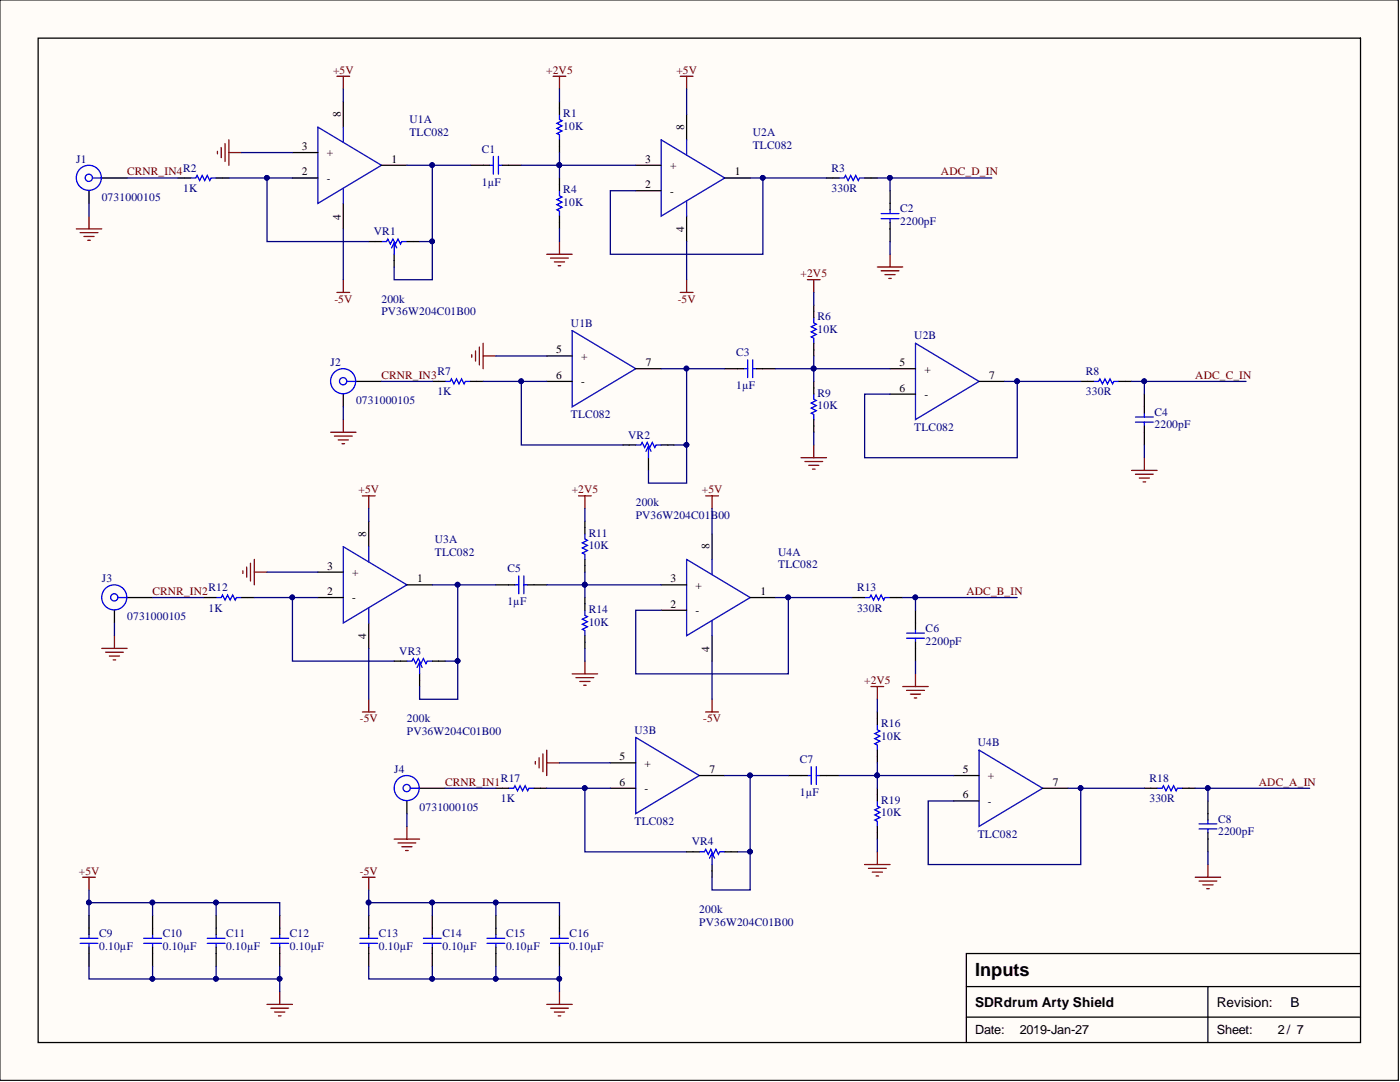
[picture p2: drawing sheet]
<svg xmlns="http://www.w3.org/2000/svg" width="279mm" height="216mm" viewBox="0 0 279 216" stroke-linecap="round" stroke-linejoin="round" font-family="sans-serif">
<path d="M0 0h279.1v215.6h-279.1z" fill="#fffcf8" stroke="#000" stroke-width=".2"/>
<g fill="none" stroke="#000" stroke-width=".25">
<path d="M7.6 7.6h263.9v200.4h-263.9zM17.8 38.1v2.5M20.3 35.5h5.1M35.5 35.5h2.6M43.1 35.5h2.6M58.4 35.5h5M58.4 30.4h5M68.5 20.3v5.1M76.1 33h5.1M93.9 33h3.8M100.2 33h3.8M111.7 20.3v2.5"/>
<path d="M111.7 27.9v2.5M111.7 35.5v2.6M126.9 33h5.1M126.9 38.1h5.1M137 22.8v5.1M144.6 35.5h5.1M164.9 35.5h2.6M172.6 35.5h2.5M177.6 38.1v3.8M68.5 40.6v5.1M73.6 48.2h2.5M78.7 50.7v2.6"/>
<path d="M81.2 48.2h2.5M111.7 43.1v2.6M137 43.1v5.1M177.6 44.4v3.8M68.5 78.6v2.6M71.1 76.1h5M86.3 76.1h2.5M93.9 76.1h2.5M109.1 76.1h5.1M109.1 71h5.1M126.9 73.6h5.1M144.6 73.6h3.8"/>
<path d="M151 73.6h3.8M162.4 60.9v2.5M162.4 68.5v2.5M162.4 76.1v2.5M177.6 73.6h5.1M177.6 78.6h5.1M195.4 76.1h5.1M215.7 76.1h2.5M223.3 76.1h2.5M228.4 78.6v3.8M124.3 88.8h2.6M129.4 91.3v2.6"/>
<path d="M132 88.8h2.5M162.4 83.7v2.6M228.4 85v3.8M25.4 119.2h5.1M40.6 119.2h2.5M48.2 119.2h2.6M63.4 119.2h5.1M63.4 114.2h5.1M73.6 104v5.1M81.2 116.7h5.1M99 116.7h3.8M105.3 116.7h3.8"/>
<path d="M116.7 104v2.5M116.7 111.6v2.6M116.7 119.2v2.6M132 116.7h5M142.1 106.5v5.1M149.7 119.2h5.1M170 119.2h2.6M177.6 119.2h2.6M22.8 121.8v2.5M73.6 124.3v5.1M78.7 131.9h2.5M83.7 134.5v2.5"/>
<path d="M86.3 131.9h2.5M116.7 126.8v2.6M132 121.8h5M142.1 126.8v5.1M182.7 121.8v3.8M182.7 128.1v3.8M81.2 159.8v2.6M83.7 157.3h5.1M99 157.3h2.5M106.6 157.3h2.5M121.8 157.3h5.1M121.8 152.2h5.1"/>
<path d="M139.6 154.8h5M157.3 154.8h3.8M163.7 154.8h3.8M175.1 142.1v2.5M175.1 149.7v2.5M175.1 157.3v2.5M190.3 154.8h5.1M190.3 159.8h5.1M208.1 157.3h5.1M228.4 157.3h2.5M236 157.3h2.5M241.1 159.8v3.8"/>
<path d="M137 170h2.6M142.1 172.5v2.5M144.6 170h2.6M175.1 164.9v2.5M241.1 166.2v3.8M17.8 182.7v3.8M17.8 189v3.8M30.5 182.7v3.8M30.5 189v3.8M43.1 182.7v3.8M43.1 189v3.8M55.8 182.7v3.8"/>
<path d="M55.8 189v3.8M73.6 182.7v3.8M73.6 189v3.8M86.3 182.7v3.8M86.3 189v3.8M99 182.7v3.8M99 189v3.8M111.7 182.7v3.8M111.7 189v3.8M192.9 196.9h78.6M241.1 196.9v11.1M271.5 190.3h-78.6v17.7"/>
<path d="M192.9 203h78.6"/>
</g>
<g fill="none" stroke="#00f" stroke-width=".25">
<path d="M18.5 35.5h1.8M38.1 35.5h1l.2-.5 .5 1 .5-1 .6 1 .5-1 .5 1 .2-.5h1M97.7 33h.8M98.5 31.2v3.6M99.5 33h.7M99.5 31.2v3.6M111.7 22.8v1l.5 .3-1.1 .5 1.1 .5-1.1 .5 1.1 .5-1.1 .5 .6 .3v1M111.7 38.1v1l.5 .2-1.1 .5 1.1 .5-1.1 .5 1.1 .6-1.1 .5 .6 .2v1M167.5 35.5h1l.2-.5 .6 1 .5-1 .5 1 .5-1 .5 1 .2-.5h1.1M76.1 48.2h1l.3-.5 .5 1 .5-1 .5 1 .5-1 .5 1 .3-.5h1M78.7 48.5v2.2M78.7 48.5l.5 1"/>
<path d="M78.7 48.5l-.5 1M175.9 43.6h3.5M175.9 42.6h3.5M177.6 41.9v.7M177.6 43.6v.8M69.3 76.1h1.8M88.8 76.1h1l.3-.5 .5 1 .5-1 .5 1 .5-1 .5 1 .3-.5h1M148.4 73.6h.8M149.2 71.8v3.5M150.2 73.6h.8M150.2 71.8v3.5M162.4 63.4v1l.5 .3-1 .5 1 .5-1 .5 1 .5-1 .5 .5 .3v1"/>
<path d="M162.4 78.6v1.1l.5 .2-1 .5 1 .5-1 .5 1 .5-1 .5 .5 .3v1M218.2 76.1h1l.3-.5 .5 1 .5-1 .5 1 .5-1 .5 1 .3-.5h1M126.9 88.8h1l.2-.5 .6 1 .5-1 .5 1 .5-1 .5 1 .2-.5h1.1M129.4 89v2.3M129.4 89l.5 1.1M129.4 89l-.5 1.1M226.6 84.2h3.6M226.6 83.2h3.6M228.4 82.4v.8M228.4 84.2v.8M23.6 119.2h1.8M43.1 119.2h1.1l.2-.5 .5 1 .5-1 .5 1 .5-1 .5 1 .3-.5h1"/>
<path d="M102.8 116.7h.7M103.5 114.9v3.6M104.5 116.7h.8M104.5 114.9v3.6M116.7 106.5v1.1l.5 .2-1 .5 1 .5-1 .5 1 .5-1 .6 .5 .2v1M172.6 119.2h1l.2-.5 .5 1 .5-1 .5 1 .6-1 .5 1 .2-.5h1M81.2 131.9h1l.3-.5 .5 1 .5-1 .5 1 .5-1 .5 1 .3-.5h1M83.7 132.2v2.3M83.7 132.2l.5 1M83.7 132.2l-.5 1M116.7 121.8v1l.5 .2-1 .5 1 .6-1 .5 1 .5-1 .5 .5 .2v1M180.9 127.4h3.6"/>
<path d="M180.9 126.3h3.6M182.7 125.6v.7M182.7 127.4v.7M82 157.3h1.7M101.5 157.3h1l.3-.5 .5 1 .5-1 .5 1 .5-1 .5 1 .3-.5h1M161.1 154.8h.8M161.9 153v3.5M162.9 154.8h.8M162.9 153v3.5M175.1 144.6v1l.5 .3-1 .5 1 .5-1 .5 1 .5-1 .5 .5 .3v1M175.1 159.8v1l.5 .3-1 .5 1 .5-1 .5 1 .5-1 .5 .5 .3v1M230.9 157.3h1l.3-.5 .5 1 .5-1 .5 1 .5-1 .5 1 .3-.5h1"/>
<path d="M139.6 170h1l.2-.5 .5 1 .6-1 .5 1 .5-1 .5 1 .2-.5h1M142.1 170.2v2.3M142.1 170.2l.5 1M142.1 170.2l-.5 1M239.3 165.4h3.5M239.3 164.4h3.5M241.1 163.6v.8M241.1 165.4v.8M16 187.2h3.5M16 188.2h3.5M17.8 186.5v.7M17.8 188.2v.8"/>
<path d="M28.7 187.2h3.5M28.7 188.2h3.5M30.5 186.5v.7M30.5 188.2v.8M41.4 187.2h3.5M41.4 188.2h3.5M43.1 186.5v.7M43.1 188.2v.8M54.1 187.2h3.5M54.1 188.2h3.5M55.8 186.5v.7M55.8 188.2v.8"/>
<path d="M71.8 187.2h3.6M71.8 188.2h3.6M73.6 186.5v.7M73.6 188.2v.8M84.5 187.2h3.6M84.5 188.2h3.6M86.3 186.5v.7M86.3 188.2v.8M97.2 187.2h3.5M97.2 188.2h3.5M99 186.5v.7M99 188.2v.8"/>
<path d="M109.9 187.2h3.5M109.9 188.2h3.5M111.7 186.5v.7M111.7 188.2v.8"/>
<circle cx="17.7" cy="35.5" r=".72"/>
<circle cx="17.7" cy="35.5" r="2.5"/>
<circle cx="68.5" cy="76.1" r=".72"/>
<circle cx="68.5" cy="76.1" r="2.5"/>
<circle cx="22.8" cy="119.2" r=".72"/>
<circle cx="22.8" cy="119.2" r="2.5"/>
<circle cx="81.2" cy="157.2" r=".72"/>
<circle cx="81.2" cy="157.2" r="2.5"/>
</g>
<g fill="none" stroke="#800000" stroke-width=".25">
<path d="M67.2 15.2h2.6M68.5 15.2v2.6M110.4 15.2h2.5M111.7 15.2v2.6M135.8 15.2h2.5M137 15.2v2.6M43.4 30.2v.5M44.2 29.4v2.1M44.9 28.7v3.5M45.7 27.9v5.1M45.7 30.4h2.5M15.2 45.7h5.1"/>
<path d="M16 46.4h3.5M16.7 47.2h2.1M17.5 47.9h.5M17.8 43.1v2.6M67.2 58.3h2.6M68.5 55.8v2.5M109.1 50.7h5.1M109.9 51.5h3.5M110.6 52.3h2.1M111.4 53h.5M111.7 48.2v2.5M135.8 58.3h2.5"/>
<path d="M137 55.8v2.5M161.1 55.8h2.6M162.4 55.8v2.5M175.1 53.3h5.1M175.9 54h3.5M176.6 54.8h2M177.4 55.6h.5M177.6 50.7v2.6M94.1 70.8v.5M94.9 70v2M95.7 69.3v3.5M96.4 68.5v5.1"/>
<path d="M96.4 71h2.6M66 86.3h5.1M66.7 87h3.6M67.5 87.8h2M68.3 88.5h.5M68.5 83.7v2.6M72.3 98.9h2.6M73.6 98.9v2.6M115.5 98.9h2.5M116.7 98.9v2.6M140.8 98.9h2.6M142.1 98.9v2.6"/>
<path d="M159.9 91.3h5M160.6 92.1h3.6M161.4 92.9h2M162.2 93.6h.5M162.4 88.8v2.5M225.8 93.9h5.1M226.6 94.6h3.6M227.4 95.4h2M228.1 96.1h.5M228.4 91.3v2.6M48.5 113.9v.5M49.2 113.1v2.1"/>
<path d="M50 112.4v3.5M50.8 111.6v5.1M50.8 114.2h2.5M20.3 129.4h5.1M21.1 130.1h3.5M21.8 130.9h2.1M22.6 131.7h.5M22.8 126.8v2.6M73.6 139.5v2.6M114.2 134.5h5.1M115 135.2h3.5M115.7 136h2"/>
<path d="M116.5 136.7h.5M116.7 131.9v2.6M142.1 139.5v2.6M173.8 137h2.6M175.1 137v2.5M180.2 137h5M180.9 137.8h3.6M181.7 138.5h2M182.5 139.3h.5M182.7 134.5v2.5M72.3 142.1h2.6M106.8 152v.5"/>
<path d="M107.6 151.2v2M108.4 150.4v3.6M109.1 149.7v5.1M109.1 152.2h2.6M140.8 142.1h2.6M16.5 175h2.5M17.8 175v2.6M72.3 175h2.6M73.6 175v2.6M78.7 167.4h5M79.4 168.2h3.6M80.2 169h2"/>
<path d="M80.9 169.7h.6M81.2 164.9v2.5M172.6 172.5h5M173.3 173.3h3.6M174.1 174h2M174.8 174.8h.5M175.1 170v2.5M238.5 175h5.1M239.3 175.8h3.5M240.1 176.6h2M240.8 177.3h.5M241.1 172.5v2.5"/>
<path d="M55.8 197.9v2.5M111.7 197.9v2.5M53.3 200.4h5.1M54.1 201.2h3.5M54.8 201.9h2M55.6 202.7h.5M109.1 200.4h5.1M109.9 201.2h3.5M110.6 201.9h2.1M111.4 202.7h.5"/>
</g>
<g fill="none" stroke="#0000bf" stroke-width=".25">
<path d="M63.4 25.4l12.7 7.6-12.7 7.6zM68.5 25.4v3M68.5 37.5v3.1M132 27.9l12.6 7.6-12.6 7.6zM137 27.9v3.1M137 40.1v3M114.2 66l12.7 7.6-12.7 7.6zM182.7 68.5l12.7 7.6-12.7 7.6zM68.5 109.1l12.7 7.6-12.7 7.6zM73.6 109.1v3M137 111.6l12.7 7.6-12.7 7.6zM142.1 111.6v3.1"/>
<path d="M73.6 121.3v3M142.1 123.8v3M126.9 147.1l12.7 7.7-12.7 7.6zM195.4 149.7l12.7 7.6-12.7 7.6z"/>
</g>
<g fill="none" stroke="#000080" stroke-width=".25">
<path d="M68.5 17.8v2.5M111.7 17.8v2.5M137 17.8v5M25.4 35.5h10.1M45.7 35.5h7.6M48.2 30.4h10.2M58.4 35.5h-5.1v12.7h20.3M81.2 33h5.1v15.2h-2.6M86.3 33h7.6M104 33h22.9M111.7 30.4v5.1M149.7 35.5h2.6v15.2h-30.5v-12.6h5.1"/>
<path d="M152.3 35.5h12.6M175.1 35.5h2.5v2.6M177.6 35.5h20.3M17.8 40.6v2.5M68.5 45.7v10.1M86.3 48.2v7.6h-7.6v-2.5M111.7 45.7v2.5M137 48.2v7.6M162.4 58.3v2.6M177.6 48.2v2.5M76.1 76.1h10.2M96.4 76.1h7.6"/>
<path d="M99 71h10.1M109.1 76.1h-5.1v12.7h20.3M132 73.6h5v15.2h-2.5M137 73.6h7.6M154.8 73.6h22.8M162.4 71v5.1M200.5 76.1h2.5v15.2h-30.4v-12.7h5M203 76.1h12.7M225.8 76.1h2.6v2.5M228.4 76.1h20.3M68.5 81.2v2.5M137 88.8v7.6h-7.6v-2.5"/>
<path d="M162.4 86.3v2.5M228.4 88.8v2.5M30.5 119.2h10.1M50.8 119.2h7.6M53.3 114.2h10.1M63.4 119.2h-5v12.7h20.3M73.6 101.5v2.5M86.3 116.7h5.1v15.2h-2.6M91.4 116.7h7.6M109.1 116.7h22.9M116.7 101.5v2.5M116.7 114.2v5"/>
<path d="M142.1 101.5v5M154.8 119.2h2.5v15.3h-30.4v-12.7h5.1M157.3 119.2h12.7M180.2 119.2h2.5v2.6M182.7 119.2h20.3M22.8 124.3v2.5M73.6 129.4v10.1M91.4 131.9v7.6h-7.7v-2.5M116.7 129.4v2.5M142.1 131.9v7.6M175.1 139.5v2.6M182.7 131.9v2.6"/>
<path d="M88.8 157.3h10.2M109.1 157.3h7.6M111.7 152.2h10.1M121.8 157.3h-5.1v12.7h20.3M144.6 154.8h5.1v15.2h-2.5M149.7 154.8h7.6M167.5 154.8h22.8M175.1 152.2v5.1M213.2 157.3h2.5v15.2h-30.5v-12.7h5.1M215.7 157.3h12.7M238.5 157.3h2.6v2.5M241.1 157.3h20.3"/>
<path d="M17.8 177.6v2.5M73.6 177.6v2.5M81.2 162.4v2.5M149.7 170v7.6h-7.6v-2.6M175.1 167.4v2.6M241.1 170v2.5M17.8 192.8v2.5h38v-2.5M17.8 182.7v-2.6h38v2.6M30.5 180.1v2.6M30.5 192.8v2.5M43.1 180.1v2.6M43.1 192.8v2.5"/>
<path d="M55.8 195.3v2.6M73.6 192.8v2.5h38.1v-2.5M73.6 182.7v-2.6h38.1v2.6M86.3 180.1v2.6M86.3 192.8v2.5M99 180.1v2.6M99 192.8v2.5M111.7 195.3v2.6"/>
</g>
<g fill="#000080" stroke="#000080" stroke-width=".2">
<circle cx="17.7" cy="180.1" r=".47"/>
<circle cx="55.8" cy="195.3" r=".47"/>
<circle cx="30.4" cy="195.3" r=".47"/>
<circle cx="43.1" cy="195.3" r=".47"/>
<circle cx="43.1" cy="180.1" r=".47"/>
<circle cx="30.4" cy="180.1" r=".47"/>
<circle cx="53.3" cy="35.5" r=".47"/>
<circle cx="86.2" cy="32.9" r=".47"/>
<circle cx="86.2" cy="48.2" r=".47"/>
<circle cx="73.6" cy="180.1" r=".47"/>
<circle cx="111.6" cy="195.3" r=".47"/>
<circle cx="86.2" cy="195.3" r=".47"/>
<circle cx="98.9" cy="195.3" r=".47"/>
<circle cx="98.9" cy="180.1" r=".47"/>
<circle cx="86.2" cy="180.1" r=".47"/>
<circle cx="152.2" cy="35.5" r=".47"/>
<circle cx="177.6" cy="35.5" r=".47"/>
<circle cx="104" cy="76.1" r=".47"/>
<circle cx="137" cy="73.5" r=".47"/>
<circle cx="137" cy="88.8" r=".47"/>
<circle cx="203" cy="76.1" r=".47"/>
<circle cx="228.3" cy="76.1" r=".47"/>
<circle cx="111.6" cy="32.9" r=".47"/>
<circle cx="162.4" cy="73.5" r=".47"/>
<circle cx="58.3" cy="119.2" r=".47"/>
<circle cx="91.3" cy="116.7" r=".47"/>
<circle cx="91.3" cy="131.9" r=".47"/>
<circle cx="157.3" cy="119.2" r=".47"/>
<circle cx="182.7" cy="119.2" r=".47"/>
<circle cx="116.7" cy="157.2" r=".47"/>
<circle cx="149.7" cy="154.7" r=".47"/>
<circle cx="149.7" cy="169.9" r=".47"/>
<circle cx="215.7" cy="157.2" r=".47"/>
<circle cx="241" cy="157.2" r=".47"/>
<circle cx="175.1" cy="154.7" r=".47"/>
<circle cx="116.7" cy="116.7" r=".47"/>
</g>
<text font-size="3.6" x="194.6" y="194.8">Inputs</text>
<g font-size="2.7">
<text x="194.6" y="200.8">SDRdrum Arty Shield</text>
<text x="242.8" y="200.8">Revision:</text>
<text x="257.6" y="200.8">B</text>
</g>
<g font-size="2.5">
<text x="194.6" y="206.2">Date:</text>
<text x="203.5" y="206.2">2019-Jan-27</text>
<text x="242.8" y="206.2">Sheet:</text>
<text x="255" y="206.2">2/ 7</text>
</g>
<g font-size="2.3" fill="#800000">
<text x="66.5" y="14.7">+5V</text>
<text x="109" y="14.7">+2V5</text>
<text x="135" y="14.7">+5V</text>
<text x="25.4" y="35">CRNR_IN4</text>
<text x="187.8" y="35">ADC_D_IN</text>
<text x="159.8" y="55.3">+2V5</text>
<text x="66.7" y="60.4">-5V</text>
<text x="135.3" y="60.4">-5V</text>
<text x="76.1" y="75.6">CRNR_IN3</text>
<text x="238.5" y="75.6">ADC_C_IN</text>
<text x="71.6" y="98.4">+5V</text>
<text x="114.1" y="98.4">+2V5</text>
<text x="140.1" y="98.4">+5V</text>
<text x="30.5" y="118.7">CRNR_IN2</text>
<text x="192.9" y="118.7">ADC_B_IN</text>
<text x="172.5" y="136.5">+2V5</text>
<text x="71.8" y="144.1">-5V</text>
<text x="140.3" y="144.1">-5V</text>
<text x="88.8" y="156.8">CRNR_IN1</text>
<text x="251.2" y="156.8">ADC_A_IN</text>
<text x="15.7" y="174.5">+5V</text>
<text x="71.8" y="174.5">-5V</text>
</g>
<g font-size="2.3">
<text x="68" y="23.3" transform="rotate(-90 68 23.3)">8</text>
<text x="60.2" y="29.9">3</text>
<text x="136.5" y="25.9" transform="rotate(-90 136.5 25.9)">8</text>
<text x="60.2" y="35">2</text>
<text x="65.2" y="31.2">+</text>
<text x="78.2" y="32.5">1</text>
<text x="128.7" y="32.5">3</text>
<text x="133.7" y="33.7">+</text>
<text x="146.7" y="35">1</text>
<text x="65.2" y="36.3">-</text>
<text x="128.7" y="37.5">2</text>
<text x="133.7" y="38.8">-</text>
<text x="68" y="43.8" transform="rotate(-90 68 43.8)">4</text>
<text x="136.5" y="46.3" transform="rotate(-90 136.5 46.3)">4</text>
<text x="111" y="70.5">5</text>
<text x="116" y="71.8">+</text>
<text x="111" y="75.6">6</text>
<text x="116" y="76.9">-</text>
<text x="128.9" y="73.1">7</text>
<text x="179.5" y="73.1">5</text>
<text x="184.5" y="74.3">+</text>
<text x="197.4" y="75.6">7</text>
<text x="179.5" y="78.1">6</text>
<text x="184.5" y="79.4">-</text>
<text x="73.1" y="107.1" transform="rotate(-90 73.1 107.1)">8</text>
<text x="65.3" y="113.7">3</text>
<text x="141.6" y="109.6" transform="rotate(-90 141.6 109.6)">8</text>
<text x="65.3" y="118.7">2</text>
<text x="70.3" y="114.9">+</text>
<text x="70.3" y="120">-</text>
<text x="83.2" y="116.2">1</text>
<text x="133.8" y="116.2">3</text>
<text x="138.8" y="117.5">+</text>
<text x="151.7" y="118.7">1</text>
<text x="133.8" y="121.3">2</text>
<text x="138.8" y="122.5">-</text>
<text x="73.1" y="127.5" transform="rotate(-90 73.1 127.5)">4</text>
<text x="141.6" y="130.1" transform="rotate(-90 141.6 130.1)">4</text>
<text x="123.7" y="151.7">5</text>
<text x="128.7" y="153">+</text>
<text x="141.6" y="154.2">7</text>
<text x="192.2" y="154.2">5</text>
<text x="197.2" y="155.5">+</text>
<text x="123.7" y="156.8">6</text>
<text x="128.7" y="158">-</text>
<text x="192.2" y="159.3">6</text>
<text x="197.2" y="160.6">-</text>
<text x="210.1" y="156.8">7</text>
</g>
<g font-size="2.3" fill="#000080">
<text x="112.4" y="23.3">R1</text>
<text x="81.7" y="24.6">U1A</text>
<text x="81.7" y="27.1">TLC082</text>
<text x="112.4" y="25.9">10K</text>
<text x="150.2" y="27.1">U2A</text>
<text x="150.2" y="29.7">TLC082</text>
<text x="15.2" y="32.5">J1</text>
<text x="36.5" y="34.2">R2</text>
<text x="96.2" y="30.4">C1</text>
<text x="166" y="34.2">R3</text>
<text x="20.3" y="40.1">0731000105</text>
<text x="36.5" y="38.3">1K</text>
<text x="96.2" y="37">1µF</text>
<text x="112.4" y="41.1">10K</text>
<text x="112.4" y="38.6">R4</text>
<text x="166" y="38.3">330R</text>
<text x="74.6" y="46.9">VR1</text>
<text x="179.7" y="44.9">2200pF</text>
<text x="179.7" y="42.4">C2</text>
<text x="76.1" y="60.4">200k</text>
<text x="76.1" y="62.9">PV36W204C01B00</text>
<text x="113.9" y="65.2">U1B</text>
<text x="163.2" y="63.9">R6</text>
<text x="146.9" y="71">C3</text>
<text x="163.2" y="66.5">10K</text>
<text x="182.5" y="67.7">U2B</text>
<text x="66" y="73.1">J2</text>
<text x="87.3" y="74.8">R7</text>
<text x="146.9" y="77.6">1µF</text>
<text x="216.7" y="74.8">R8</text>
<text x="71.1" y="80.7">0731000105</text>
<text x="87.3" y="78.9">1K</text>
<text x="113.9" y="83.5">TLC082</text>
<text x="163.2" y="81.7">10K</text>
<text x="163.2" y="79.2">R9</text>
<text x="216.7" y="78.9">330R</text>
<text x="230.4" y="83">C4</text>
<text x="125.4" y="87.5">VR2</text>
<text x="182.5" y="86">TLC082</text>
<text x="230.4" y="85.5">2200pF</text>
<text x="126.9" y="101">200k</text>
<text x="117.5" y="107.1">R11</text>
<text x="126.9" y="103.5">PV36W204C01B00</text>
<text x="86.8" y="108.3">U3A</text>
<text x="86.8" y="110.9">TLC082</text>
<text x="117.5" y="109.6">10K</text>
<text x="155.3" y="110.9">U4A</text>
<text x="155.3" y="113.4">TLC082</text>
<text x="20.3" y="116.2">J3</text>
<text x="41.6" y="118">R12</text>
<text x="101.2" y="114.2">C5</text>
<text x="171" y="118">R13</text>
<text x="25.4" y="123.8">0731000105</text>
<text x="41.6" y="122">1K</text>
<text x="101.2" y="120.8">1µF</text>
<text x="117.5" y="124.8">10K</text>
<text x="117.5" y="122.3">R14</text>
<text x="171" y="122">330R</text>
<text x="79.7" y="130.7">VR3</text>
<text x="184.7" y="128.6">2200pF</text>
<text x="184.7" y="126.1">C6</text>
<text x="81.2" y="144.1">200k</text>
<text x="81.2" y="146.6">PV36W204C01B00</text>
<text x="126.6" y="146.4">U3B</text>
<text x="175.9" y="147.6">10K</text>
<text x="175.9" y="145.1">R16</text>
<text x="195.1" y="148.9">U4B</text>
<text x="78.7" y="154.2">J4</text>
<text x="159.6" y="152.2">C7</text>
<text x="83.7" y="161.9">0731000105</text>
<text x="100" y="160.1">1K</text>
<text x="100" y="156">R17</text>
<text x="159.6" y="158.8">1µF</text>
<text x="175.9" y="160.3">R19</text>
<text x="229.4" y="160.1">330R</text>
<text x="229.4" y="156">R18</text>
<text x="126.6" y="164.6">TLC082</text>
<text x="175.9" y="162.9">10K</text>
<text x="195.1" y="167.2">TLC082</text>
<text x="243.1" y="166.7">2200pF</text>
<text x="243.1" y="164.1">C8</text>
<text x="138" y="168.7">VR4</text>
<text x="139.6" y="182.1">200k</text>
<text x="139.6" y="184.7">PV36W204C01B00</text>
<text x="19.8" y="189.5">0.10µF</text>
<text x="19.8" y="187">C9</text>
<text x="32.5" y="189.5">0.10µF</text>
<text x="32.5" y="187">C10</text>
<text x="45.2" y="189.5">0.10µF</text>
<text x="45.2" y="187">C11</text>
<text x="57.9" y="189.5">0.10µF</text>
<text x="57.9" y="187">C12</text>
<text x="75.6" y="189.5">0.10µF</text>
<text x="75.6" y="187">C13</text>
<text x="88.3" y="189.5">0.10µF</text>
<text x="88.3" y="187">C14</text>
<text x="101" y="189.5">0.10µF</text>
<text x="101" y="187">C15</text>
<text x="113.7" y="189.5">0.10µF</text>
<text x="113.7" y="187">C16</text>
</g>
</svg>
